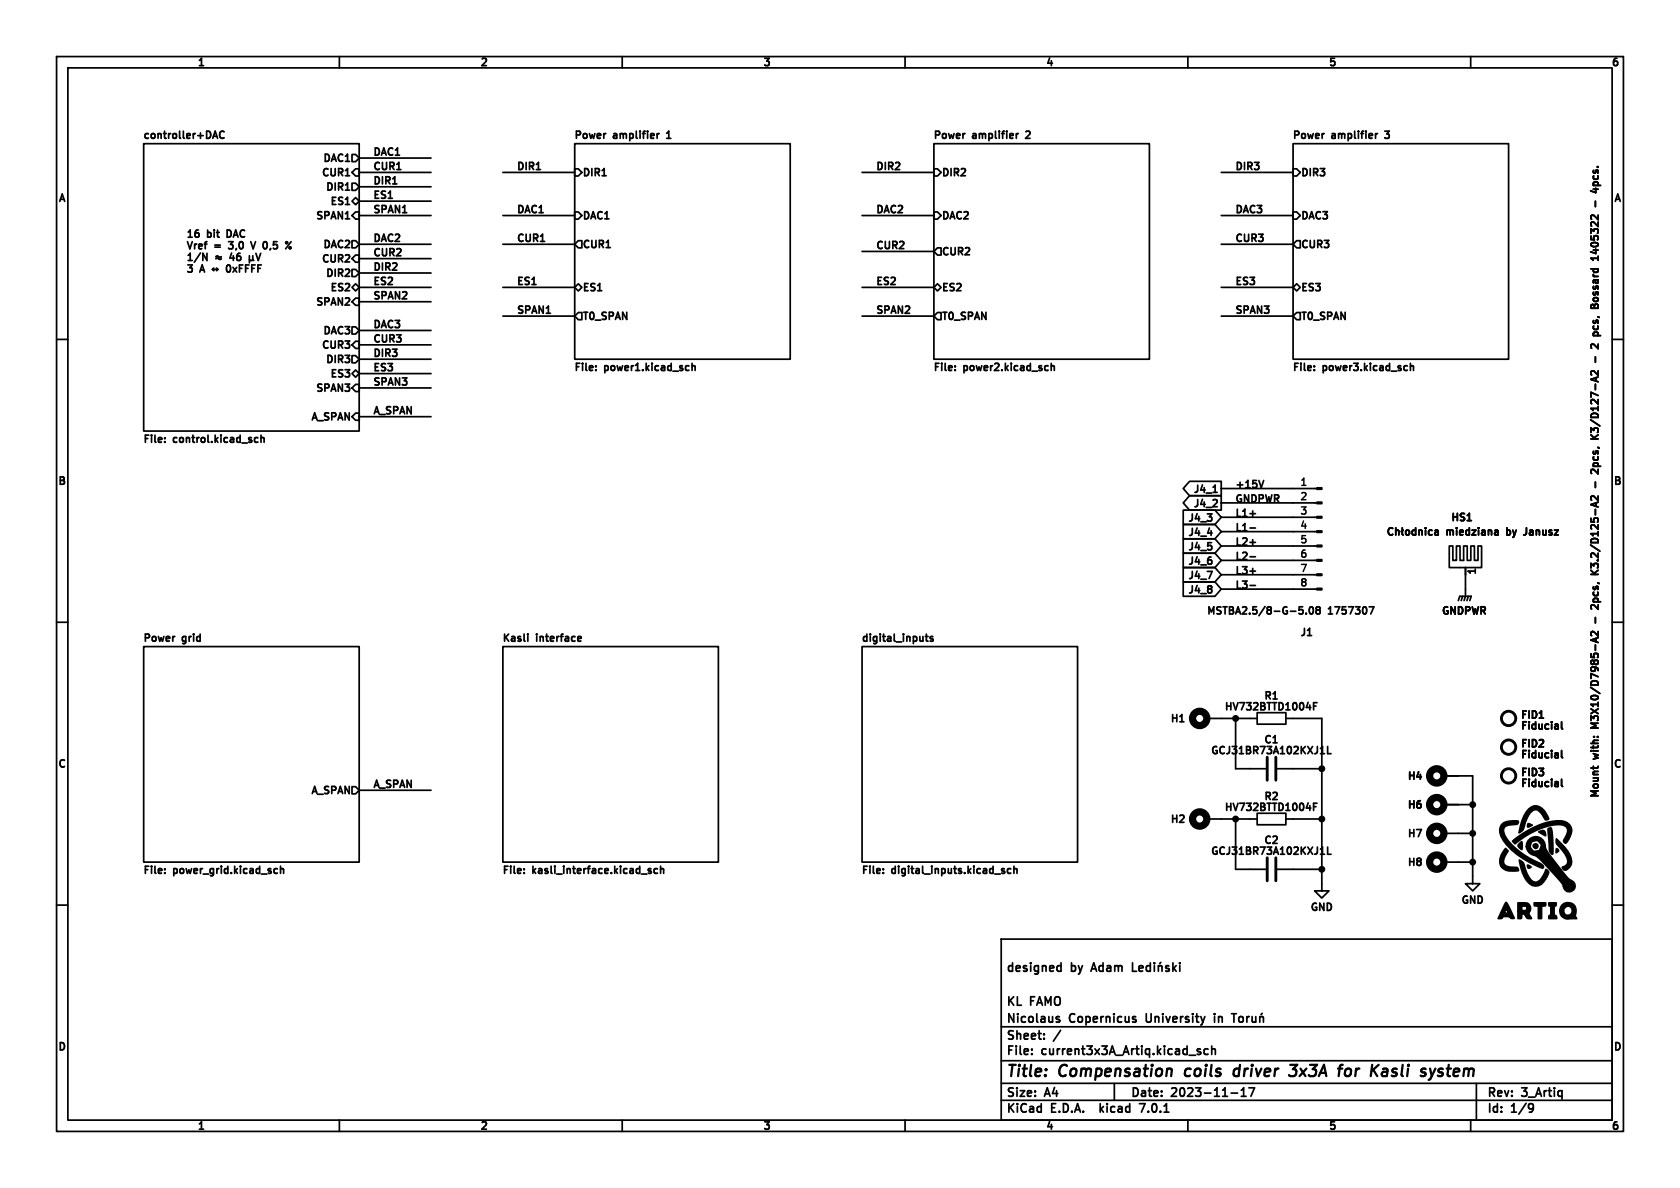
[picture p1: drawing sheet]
<svg xmlns="http://www.w3.org/2000/svg" width="297mm" height="210mm" viewBox="0 0 297 210" stroke-linecap="round" stroke-linejoin="round" font-family="sans-serif">
<g fill="none" stroke="#000" stroke-width=".3">
<path d="M10 10h277v190h-277zM12 12h273v186h-273zM60 10v2M110 10v2M160 10v2M210 10v2M260 10v2M25.4 25.4h38.1v50.8h-38.1zM37.6 24.5l.4-1.3 .5 1.3M37.7 24.1h.6M39.6 23.3a.6 .6 0 0 0-.8 .4 .6 .6 0 0 0 .6 .8l.2-.2M61.1 28.5h.7"/>
<path d="M61.1 33.6h.7M61.1 31.1h.7M61.1 36.1h.7M61.1 38.7h.7M62.2 27.3h.7l.6 .6-.6 .7h-.7zM62.2 32.4h.7l.6 .6-.6 .7h-.7zM62.2 30.5l.7-.7h.6v1.3h-.6zM62.2 35.6l.7-.7 .6 .7-.6 .6zM62.2 38.1l.7-.6h.6v1.2h-.6zM63.5 30.5h12.7M63.5 38.1h12.7M63.5 27.9h12.7"/>
<path d="M63.5 33h12.7M63.5 35.6h12.7M88.9 30.5h12.7M88.9 38.1h12.7M101.6 25.4h38.1v38.1h-38.1zM101.6 37.5h.6l.7 .6-.7 .6h-.6zM101.6 29.8h.6l.7 .7-.7 .6h-.6zM116.2 23.6v.9M116.5 23.6l-.3 .3M117.9 24.5h.7M118.2 23.2l-.3 .3M152.4 30.5h12.7"/>
<path d="M152.4 38.1h12.7M165.1 25.4h38.1v38.1h-38.1zM165.1 37.5h.6l.7 .6-.7 .6h-.6zM165.1 29.8h.6l.7 .7-.7 .6h-.6zM179.7 23.6v.9M180 23.6l-.3 .3M181.9 23.2l-.5 .1M182 23.7l-.7 .8h.8M215.9 30.5h12.7M215.9 38.1h12.7M228.6 25.4h38.1v38.1h-38.1zM228.6 37.5h.6l.7 .6-.7 .6h-.6z"/>
<path d="M228.6 29.8h.6l.7 .7-.7 .6h-.6zM243.2 23.6v.9M243.5 23.6l-.3 .3M244.8 24.3l.6 .2M244.8 23.2h.8M281.7 32.7v-.3l.2-.2h.5l.1 .5M281.7 30.1v.4l.2 .1 .2-.2M281.7 31.1v.3l.2 .3 .6-.1v-.5M282.5 30.5v.1M10 60h2M35.9 44.8l.7 1.2v-1.2M37.6 47.6h.9"/>
<path d="M37.6 47.6l.2 .3M37.8 47.4l-.2 .2M40.4 43.9l.5 .1M40.5 40.7h-.3v1.2h.3M44.1 45.2v1.3M44.1 45.9l.2 .1h.2l.2-.1M44.3 42.7l.5 1.3 .4-1.3M44.7 45.9l.2 .1M44.7 45.2v.7M45.2 44.8l.5 1.2 .4-1.2M47.8 44.1l-.1 .1M51.3 43.6l.2 .2-.2 .2"/>
<path d="M51.5 42.7l-1 1.3M61 48.8h.8M61 53.9h.8M61.7 47.7v.4M61.7 52.8v.4M62.2 42.5h.7l.6 .7-.6 .6h-.7zM62.2 57.8h.7l.6 .6-.6 .7h-.7zM62.2 47.6h.7l.6 .7-.6 .6h-.7zM62.2 45.7l.7-.6h.6v1.3h-.6zM62.2 50.8l.7-.6 .6 .6-.6 .6zM62.2 53.3l.7-.6h.6v1.3h-.6zM63.5 50.8h12.7"/>
<path d="M63.5 43.2h12.7M63.5 53.3h12.7M63.5 48.3h12.7M63.5 45.7h12.7M63.5 58.4h12.7M88.9 50.8h12.7M88.9 43.2h12.7M88.9 55.9h12.7M101.6 50.8l.6-.6 .7 .6-.7 .6zM102.2 42.5h.7v1.3h-.7l-.6-.6zM102.2 55.2h.7v1.3h-.7l-.6-.6zM152.4 44.5h12.7"/>
<path d="M152.4 50.8h12.7M152.4 55.9h12.7M165.1 50.8l.6-.6 .7 .6-.7 .6zM165.7 43.8h.7v1.3h-.7l-.6-.6zM165.7 55.2h.7v1.3h-.7l-.6-.6zM215.9 50.8h12.7M215.9 43.2h12.7M215.9 55.9h12.7M228.6 50.8l.6-.6 .7 .6-.7 .6zM229.2 42.5h.7v1.3h-.7l-.6-.6zM229.2 55.2h.7v1.3h-.7l-.6-.6zM281.3 41.2v-.7l.4 .4 .2-.4h.5l.1 .2-.1 .5"/>
<path d="M281.3 41.7v.6M281.5 53.8l-.2 .3v.4h1.2M281.7 59.3h1.3M281.7 57.6v.4l.2 .2 .6-.1v-.5M281.7 42.2v-.3l.3-.2 .5 .1v.4M282 49.5v.4l.2 .2 .3-.2v-.4M282.2 50.6h.3M282.5 49.5h-.8v.5M282.5 59l-.2-.3h-.4l-.2 .3v.3M285 60h2M26.3 76.9h-.6v1.3M26.8 76.9v.1"/>
<path d="M27.4 76.9v1.1M29.1 78.1v.1M29.1 77.4v.1M34.1 76.9v1.1M36.8 76.9v1.1M38 76.9v1.3M39.1 76.9v.1M42.5 76.9v1.3M45.1 78.1l.1 .1 .4-.1M45.6 77.4l-.4-.1-.1 .2M46.1 77.5l.2-.2 .3 .1 .1 .8M46.1 76.9v1.3"/>
<path d="M61 62.8h.8l-.4 .5M61 67.9h.8l-.4 .5M61.7 63.4v.6M61.7 68.5v.5M62.2 62.9h.7l.6 .6-.6 .6h-.7zM62.2 61l.7-.7h.6v1.3h-.6zM62.2 66l.7-.6 .6 .6-.6 .7zM62.2 68.6l.7-.7h.6v1.3h-.6zM62.2 73.7l.7-.7h.6v1.3h-.6zM63.5 68.6h12.7M63.5 73.7h12.7M63.5 63.5h12.7"/>
<path d="M63.5 66h12.7M63.5 61h12.7M102.5 64.2h-.6v1.3M103 64.2v.1M103.6 64.2v1.1M105.3 65.4v.1M105.3 64.7v.1M112.6 64.4l.1-.2v1.3M114.2 64.2v1.3M115.3 64.2v.1M118.7 64.2v1.3M121.7 64.6l.1 .1"/>
<path d="M121.8 65.4l-.1 .1M122.3 64.2v1.3M122.3 64.8l.2-.2 .3 .1 .1 .8M166 64.2h-.6v1.3M166.5 64.2v.1M167.1 64.2v1.1M168.8 65.4v.1M168.8 64.7v.1M175.9 64.3l.1-.1 .5 .1M177.7 64.2v1.3M178.8 64.2v.1M182.2 64.2v1.3"/>
<path d="M185.2 64.6l.1 .1M185.3 65.4l-.1 .1M185.8 64.8l.2-.2 .3 .1 .1 .8M185.8 64.2v1.3M229.5 64.2h-.6v1.3M230 64.2v.1M230.6 64.2v1.1M232.3 65.4v.1M232.3 64.7v.1M239.3 64.2h.8l-.4 .5M241.2 64.2v1.3M242.3 64.2v.1"/>
<path d="M245.7 64.2v1.3M248.7 64.6l.1 .1M248.8 65.4l-.1 .1M249.3 64.8l.2-.2 .3 .1 .1 .8M249.3 64.2v1.3M281.2 74.2l1.6 1.1M282 63.1v.9M282.5 60.8v.8l-.9-.8-.3 .3 .1 .5M282.5 76.3v-.4l-.2-.2h-.4l-.2 .4-.4-.4v.7M209.2 90.2h5.6l1.1 1.2-1.1 1.3h-5.6zM209.2 95.2h5.6l1.1 1.3-1.1 1.3h-5.6zM209.2 97.8h5.6l1.1 1.3-1.1 1.2h-5.6z"/>
<path d="M209.2 92.7h5.6l1.1 1.3-1.1 1.3h-5.6zM210.3 85.1h5.6v2.5h-5.6l-1.1-1.2zM210.3 87.6h5.6v2.6h-5.6l-1.1-1.3zM213.4 90.8h.8l-.4 .5M213.5 94.2h.8M213.6 95.9h.6M213.9 98.5h.2M214 91.3l.2 .3v.3l-.2 .2M214 96.4l.2 .3v.3l-.2 .2M214 99l.2 .2v.3l-.2 .2M214.1 93.8v.9M214.5 87h.7"/>
<path d="M214.6 86.1l.2-.3v1.2M214.6 88.3l.5 .1 .1 .3-.8 .9h.8M215.9 99.1h16.9M215.9 96.5h16.9M215.9 94h16.9M215.9 91.4h16.9M215.9 88.9h16.9M215.9 86.4h16.9M221 93.3h.9M221 98.4h.9M223.4 84.9l-.4 1.3M246.2 93.4a.6 .6 0 0 0-.8 .4 .6 .6 0 0 0 .6 .8l.2-.2"/>
<path d="M246.8 93.3v1.3M246.8 93.8l.1-.1 .3 .1 .1 .8M247.9 93.3v1.1l.2 .2M248.1 93.7l-.4 .3M248.6 93.8l.1-.1 .4 .1 .1 .5-.1 .2-.4 .1-.1-.2zM250.3 93.8l-.4-.1-.2 .3 .1 .5h.5M250.3 93.3v1.3M250.9 93.8l.1-.1 .3 .1 .1 .8M250.9 93.7v.9M252 93.3v.1M252 93.7v.9M253.2 93.8l-.4-.1-.2 .3 .1 .5h.5"/>
<path d="M253.7 93.8h.5l.1 .8M254.3 94l-.5 .1-.2 .2 .2 .3 .5-.1M256.2 96.5h.6v2.6h.7v-2.6h.6v2.6h.6v-2.6h.7v2.6h.6v-2.6h.7v2.6h.6v-2.6h.6v3.8h-5.7zM259.4 92h.7M264.3 94.5h.5M264.3 93.8h.5v.8M264.8 94l-.5 .1M269.9 93.3v.9a.41 .41 0 0 1-.5 .4M281.3 99.6v.8M281.7 82.4h1.3M281.7 81.1l.2 .2h.4l.2-.2M281.7 82.4v-.3l.2-.3 .6 .1v.5"/>
<path d="M281.8 83h-.3l-.2 .1v.4l.1 .2M282 85.2v1M282.5 87.7v.8l-.7-.7-.3-.1-.2 .2M282.5 99.8l-.1 .6M10 110h2M25.4 114.3h38.1v38.1h-38.1zM88.9 114.3h38.1v38.1h-38.1zM93.3 112.1v.1M93.3 112.5v.9M102.3 112.5l.4 .1v.2l-.6 .1M102.7 113.3l-.4 .1M152.4 114.3h38.1v38.1h-38.1z"/>
<path d="M163.6 112.5h.5M163.8 112.1v1.1l.3 .2M164.9 112.6l-.3-.1-.2 .2 .1 .2 .4 .1v.3h-.5M209.2 100.3h5.6l1.1 1.3-1.1 1.3h-5.6zM209.2 102.9h5.6l1.1 1.2-1.1 1.3h-5.6zM213.4 101h.9l-.6 1.3M214 103.5l.2 .3-.2 .3 .2 .2v.3l-.2 .2M215.9 104.1h16.9M215.9 101.6h16.9M221 103.5h.9M229.7 107.3h.6M229.7 107.8h.4l.3 .2-.2 .5h-.5"/>
<path d="M230.9 108.4v.1M231.2 112.3h.7M231.6 107.4l.2-.1a.68 .68 0 0 1 .4 .6 .68 .68 0 0 1-.4 .6l-.2-.1-.1-.3zM232.9 107.8l-.2-.2 .2-.3h.2l.3 .2-.3 .3M232.9 107.8l-.2 .3v.3l.2 .1h.2l.3-.2-.1-.4-.2-.1M232.9 107.8h.2M242 107.3h.9l-.6 1.2M257.8 106.2l.3-.8h2l-.3 .8M258.6 105.4l-.3 .8M259.1 100.3v5.1l-.3 .8M259.6 105.4l-.3 .8M281.3 100.8l.7 .7"/>
<path d="M282 109.2v.9M282.2 112.8v.7M282.5 106.9v.8l-.9-.8-.3 .3 .1 .4M282.5 111.6v.8l-.9-.8-.3 .3 .1 .5M282.5 112.7l-1.2 .5 1.2 .4M282.5 100.8l-.7 .6M285 110h2M62.2 139.1h.7l.6 .6-.6 .6h-.7zM63.5 139.7h12.7M208.6 127.6h.7M213.4 127h8.8M218.4 127v8.9h5.4"/>
<path d="M222.2 126h5.1v2h-5.1zM225.8 135.9h7.9M227.3 127h6.4v30.5h1.2l-1.2 1.3-1.3-1.3h1.3M232.2 124.8h.5M232.8 124.2h-.6v1.3M233.4 133.2h.8M233.7 132.1l.1-.1v1.2M234.7 132v1.2h.6M255.3 137.2h5v19h1.3l-1.3 1.3-1.2-1.3h1.2M272.1 126.9h.8M275 128h.3l.2 .2v.7M275 133.1h.3l.2 .2v.6"/>
<path d="M275 138.2h.3l.2 .2v.6M275.5 128.8l-.5 .1M275.5 128.3l-.5 .1M275.5 133.9h-.5M275.5 133.4l-.5 .1M275.5 139h-.5M275.5 138.5h-.5M276.1 127.6v1.1l.1 .2M276.1 132.7v1.1l.1 .1M276.1 137.8v1l.1 .2M281.7 135.5v.4M282.5 135.5l-.2 .3"/>
<path d="M10 160h2M26.3 153.1h-.6v1.3M26.8 153.1v.1M27.4 153.1v1.1M29.1 154.3v.1M29.1 153.6v.1M39.1 153.1v.1M40.3 153.1v1.3M41.5 153.1v1.3M42.5 153.1v.1M45.9 153.1v1.3M48.5 154.3l.2 .1 .3-.1"/>
<path d="M49 153.6l-.3-.1-.2 .2M49.6 153.7l.2-.2 .3 .1v.8M49.6 153.1v1.3M89.8 153.1h-.6v1.3M90.3 153.1v.1M90.9 153.1v1.1M92.6 154.3v.1M92.6 153.6v.1M94.2 153.1v1.3M97.4 153.1v1.1M98.1 153.1v.1M99.7 153.1v.1"/>
<path d="M101.4 153.1v1.1M104.3 153.1l-.3 .2M108.7 153.1v1.3M109.7 153.1v.1M113.1 153.1v1.3M115.1 153.6l-.3-.1-.2 .2 .1 .2 .4 .1v.3h-.5M116.2 153.6l-.3-.1-.3 .3 .2 .5h.4M116.8 153.7l.2-.2 .3 .1v.8M116.8 153.1v1.3M153.3 153.1h-.6v1.3M153.8 153.1v.1M154.4 153.1v1.1"/>
<path d="M156.1 154.3v.1M156.1 153.6v.1M158.3 153.1v1.3M158.9 153.1v.1M160.6 153.1v.1M161.2 153.1v1.1M163.1 153.1v1.1M164.7 153.1v.1M168.8 153.1v1.1M171.1 153.1v1.3M172.2 153.1v.1M175.6 153.1v1.3"/>
<path d="M177.1 153.8l.5 .3-.2 .3-.3-.1M177.6 153.6l-.3-.1-.2 .2M178.7 153.6l-.4-.1-.2 .3 .1 .5h.5M179.3 153.7l.1-.2 .3 .1 .1 .8M179.3 153.1v1.3M213.4 144.8h8.8M218.4 144.8v8.9h5.4M222.2 143.8h5.1v2h-5.1zM225.8 153.7h7.9M227.3 144.8h6.4M232.2 142.6h.5M232.8 142h-.6v1.3"/>
<path d="M233.4 151h.8M233.7 149.9l.1-.2v1.3M234.7 149.7v1.3h.6M255.3 147.3h5M255.3 142.2h5M255.3 152.4h5M285 160h2M177 166h108v32h-108zM187 171.6h.6M187 170.8h.6M187.6 170.2v1.5M193.4 170.2l-.5 1.5"/>
<path d="M200.2 170.2v1.5h.7M201.4 171.2l.7-.1-.1-.3-.4-.1-.2 .2v.7h.6M203.4 170.8l-.5-.1-.3 .3v.4l.2 .2h.6M203.4 170.2v1.5M204.1 170.2v.1M204.1 170.7v1M204.8 170.8l.2-.1 .4 .1v.9M204.8 170.7v1M205.2 170.1l-.2 .2M206.6 170.8l-.3-.1-.2 .2v.2l.5 .2v.3h-.5M207.4 170.2v1.5M207.5 171.1l.4 .6"/>
<path d="M207.9 170.7l-.5 .6M208.6 170.2v.1M208.6 170.7v1M214.7 179.2v.1M214.7 179.7v1M217.7 179.2h.9M219.1 179.8l.2-.1 .4 .1 .1 .6-.2 .2-.3 .1-.2-.1zM220.4 179.7v1M220.9 179.7l-.3 .1-.2 .2M221.4 179.7v.9l.4 .1 .2-.1M222 179.7v1M222.7 179.8l.2-.1 .4 .1 .1 .9"/>
<path d="M222.7 179.7v1M223.1 179.1l-.2 .2M60 198v2M110 198v2M160 198v2M177 194.5h108M177 191.5h108M177 187.5h108M177 181.5h108M182.4 186.3v.1M182.4 185.5v.1M184.6 183.6v.1"/>
<path d="M184.6 182.8v.1M194.5 195.1v1.5M194.6 196l.5 .6M195.1 195.6l-.6 .6M197 191.5v3M201.4 195.1h1l-.6 1.5M210 198v2M212.2 185.5l-.3-.1-.3 .2 .1 .2 .5 .2v.3h-.6M213.6 185.5l-.5-.1-.2 .3v.4l.1 .2h.6M214.2 185.5l.2-.1 .4 .1 .1 .9M214.2 184.9v1.5M217.6 193.2h1.2"/>
<path d="M219.4 193.8h.9M219.4 192.7l.5-.4v1.5M220.8 192.3h1l-.7 1.5M260 198v2M261 191.5v6.5M271.1 195.4v.6l-.2 .5M271.1 195.7l-.2 .3"/>
</g>
<path d="M209.5 189.3v.7M218.9 188.9a.66 .66 0 0 0-.8 .4v.7l.3 .2h.4M228.1 188.2h1.2l-.7 .8h.3l.2 .2v.7l-.4 .3h-.6M238.5 188.9a.62 .62 0 0 0-.7 .4v.7a.52 .52 0 0 0 .8 .1M245.1 188.9l-.6 .1M245.1 189.5h-.5a.4 .4 0 0 0-.3 .3 .4 .4 0 0 0 .2 .4h.5M253.8 188.9l-.7 1.3" fill="none" stroke="#000" stroke-width=".4"/>
<g fill="none" stroke="#000" stroke-width="1.3">
<circle cx="212.1" cy="127" r="1.27"/>
<circle cx="254" cy="137.2" r="1.27"/>
<circle cx="212.1" cy="144.8" r="1.27"/>
<circle cx="254" cy="147.3" r="1.27"/>
<circle cx="254" cy="152.4" r="1.27"/>
<circle cx="254" cy="142.2" r="1.27"/>
</g>
<g fill="#000" stroke="#000" stroke-width=".3">
<path d="M232.8 98.9h.9v.3h-.9zM232.8 96.4h.9v.2h-.9zM232.8 93.9h.9v.2h-.9zM232.8 91.3h.9v.3h-.9zM232.8 88.8h.9v.2h-.9zM232.8 86.2h.9v.3h-.9zM232.8 104h.9v.3h-.9zM232.8 101.5h.9v.2h-.9zM266.2 150l.4 .4-.5 .9a1.18 1.18 0 0 0-.2 1.4 1.18 1.18 0 0 0 1.2 .6l1.2 .1 .1 .4v.1a2.97 2.97 0 0 1-3.1-.8 2.87 2.87 0 0 1 .9-3.1zM267.4 148.7a15.1 15.1 0 0 1 7.9-3.6 2.02 2.02 0 0 1 2.5 1.9l-.4 1.3-.6 .8-.4-.4 .2-.4a2.07 2.07 0 0 0 .3-2.1 2.69 2.69 0 0 0-2.3-.4 15 15 0 0 0-6.8 3.4zM270.3 143a1.77 1.77 0 0 1 2.9 .6l.6 1.2-.6 .1a4.1 4.1 0 0 0-1.5-1.8 1.95 1.95 0 0 0-1.7 1.4l-.4 1a2.06 2.06 0 0 1-1 1.7v-.3a7.7 7.7 0 0 1 1.7-3.9zM268.6 149.2l.4-.4v1.4a1.02 1.02 0 0 1-.6-.9z"/>
<path d="M270.1 145.6l.8 .3-.8 .3zM270.1 152.9l.6 .4-.5 .2zM268.6 152a1.56 1.56 0 0 1 1 1.6l.2 .5a2.87 2.87 0 0 0 1.6 1.9 2.72 2.72 0 0 0 1.9-2.2v-.1l.1 .1a.53 .53 0 0 1 .3 .8l-.2 .4a2.09 2.09 0 0 1-2.7 1.5 5.7 5.7 0 0 1-2-3.5zM265.6 145.7a3.8 3.8 0 0 1 2.8-.5l-.1 .4-.5 .1a2.84 2.84 0 0 0-1.8 .5 1.64 1.64 0 0 0 .3 2 14.1 14.1 0 0 0 6.1 4.5l.5 .5-.2 .3a14.4 14.4 0 0 1-7-5 2.08 2.08 0 0 1-.1-2.8zM272 147.1a.7 .7 0 0 1 1.1 0l.1 .6zM273.7 146.5l.4-.2a11.1 11.1 0 0 1 .4 4.6v.1a.9 .9 0 0 1-.6-1.3zM275.2 150l.3 .4-.4 .3zM275.2 148.3a7.3 7.3 0 0 1 2.5 3.4 1.43 1.43 0 0 1-1.2 2.1l-.3-.5a1.09 1.09 0 0 0 .8-1.7l-.7-1.2-1.1-1.2zM270.5 148.3a1.71 1.71 0 0 1 1.9-.1 1.71 1.71 0 0 1 .8 1.7 33.9 33.9 0 0 0 4.4 5.7 1.04 1.04 0 0 1 .9 1.1 1.04 1.04 0 0 1-1.1 .9 1.04 1.04 0 0 1-1-.9h.4a.61 .61 0 0 0 .8 .6 .61 .61 0 0 0 .3-1 .61 .61 0 0 0-1 0l-.1 .4h-.4a3.5 3.5 0 0 0-1.3-1.8l-1-1a8.9 8.9 0 0 0-2.9-2.7 1.67 1.67 0 0 1-1.3-1.5h.6a1.03 1.03 0 0 0 1.2 .8 1.03 1.03 0 0 0 .8-1.1l-.3-.5a.96 .96 0 0 0-1.5 .1l-.2 .7h-.6a1.59 1.59 0 0 1 .6-1.4zM266.2 159.6l.1-.1 .2 .3 1.2 2.5a.61 .61 0 0 1-.8-.2 1.3 1.3 0 0 0-1.5 .3h-.5l.4-1h1.4l-.4-.8-.3 .8h-.7zM268.4 159.6h.8a1.06 1.06 0 0 1 1.3 .5 1.06 1.06 0 0 1-.3 1.4l.6 .9a.86 .86 0 0 1-1.2-.7l-.5-.1-.1 .7-.6 .1v-1.4h1a.46 .46 0 0 0 .5-.3v-.3a.75 .75 0 0 0-.9-.2v.8h-.6zM271.2 159.6h2.1l-.1 .5-.7 .1v2.2h-.5v-2.2l-.7-.1z"/>
<path d="M273.8 159.6h1.3v.5l-.3 .1-.1 1.2 .1 .4 .3 .1 .1 .5h-1.4v-.5l.3-.2 .1-.4v-1l-.3-.2zM276.1 160a1.47 1.47 0 0 1 2-.2 1.47 1.47 0 0 1 .4 1.9v.2l.2 .5h-.8a1.52 1.52 0 0 1-2.1-1.5h.6a.79 .79 0 0 0 1 .9 .79 .79 0 0 0 .4-1.3 .79 .79 0 0 0-1.3 .2l-.1 .2h-.6z"/>
<circle cx="218.4" cy="127" r=".46"/>
<circle cx="233.7" cy="135.9" r=".46"/>
<circle cx="218.4" cy="144.8" r=".46"/>
<circle cx="233.7" cy="153.7" r=".46"/>
<circle cx="233.7" cy="144.8" r=".46"/>
<circle cx="260.3" cy="152.4" r=".46"/>
<circle cx="260.3" cy="142.2" r=".46"/>
<circle cx="260.3" cy="147.3" r=".46"/>
<circle cx="271.5" cy="149.6" r=".41"/>
<circle cx="277.5" cy="156.6" r=".4"/>
</g>
<g fill="none" stroke="#000" stroke-width=".51">
<path d="M224 133.9v4M225.6 133.9v4M224 151.6v4.1M225.6 151.6v4.1"/>
<circle cx="266.7" cy="127" r="1.27"/>
<circle cx="266.7" cy="132.1" r="1.27"/>
<circle cx="266.7" cy="137.2" r="1.27"/>
</g>
<g font-size="2.8">
<text x="178" y="190.8">Title:</text>
<text x="187.4" y="190.8">Compensation</text>
<text x="210.2" y="190.8">coils</text>
<text x="219.4" y="190.8">driver</text>
<text x="230" y="190.8">3x3A</text>
<text x="239.2" y="190.8">for</text>
<text x="245.5" y="190.8">Kasli</text>
<text x="255" y="190.8">system</text>
</g>
<g font-size="2.1">
<text x="178" y="172.1">designed</text>
<text x="189.5" y="172.1">by</text>
<text x="193.6" y="172.1">Adam</text>
<text x="178" y="178.1">KL</text>
<text x="182.3" y="178.1">FAMO</text>
<text x="178" y="184.1">Sheet:</text>
<text x="178" y="181.1">Nicolaus</text>
<text x="186.5" y="184.1">/</text>
<text x="189.2" y="181.1">Copernicus</text>
<text x="203.2" y="181.1">University</text>
<text x="215.7" y="181.1">in</text>
<text x="178" y="186.8">File:</text>
<text x="184.4" y="186.8">current3x3A_Artiq.kicad_sch</text>
<text x="178" y="197">KiCad</text>
<text x="178" y="194.2">Size:</text>
<text x="185" y="194.2">A4</text>
<text x="186" y="197">E.D.A.</text>
<text x="195.5" y="197">kicad</text>
<text x="200" y="194.2">Date:</text>
<text x="203.1" y="197">7.0.1</text>
<text x="207.3" y="194.2">2023-11-17</text>
<text x="263" y="194.2">Rev:</text>
<text x="263" y="197">Id:</text>
<text x="267.4" y="197">1/9</text>
<text x="269.3" y="194.2">3_Artiq</text>
</g>
<g font-size="1.8">
<text x="35" y="12">1</text>
<text x="85" y="12">2</text>
<text x="135" y="12">3</text>
<text x="185" y="12">4</text>
<text x="235" y="12">5</text>
<text x="285" y="12">6</text>
<text x="25.4" y="24.6">controller+DAC</text>
<text x="56.7" y="29">DAC1</text>
<text x="66" y="27.6">DAC1</text>
<text x="101.6" y="24.6">Power</text>
<text x="108.7" y="24.6">amplifier</text>
<text x="118.6" y="24.6">1</text>
<text x="165.1" y="24.6">Power</text>
<text x="172.2" y="24.6">amplifier</text>
<text x="182.1" y="24.6">2</text>
<text x="228.6" y="24.6">Power</text>
<text x="235.7" y="24.6">amplifier</text>
<text x="245.6" y="24.6">3</text>
<text x="283" y="30" transform="rotate(-90 283 30)">-</text>
<text x="56.5" y="31.5">CUR1</text>
<text x="57.2" y="34">DIR1</text>
<text x="66" y="35.2">ES1</text>
<text x="66" y="32.7">DIR1</text>
<text x="66" y="30.1">CUR1</text>
<text x="91.4" y="30.1">DIR1</text>
<text x="103.1" y="31.5">DIR1</text>
<text x="154.9" y="30.1">DIR2</text>
<text x="166.6" y="31.5">DIR2</text>
<text x="218.4" y="30.1">DIR3</text>
<text x="230.1" y="31.5">DIR3</text>
<text x="10.2" y="36">A</text>
<text x="55.4" y="39.1">SPAN1</text>
<text x="58" y="36.6">ES1</text>
<text x="66" y="37.8">SPAN1</text>
<text x="91.4" y="37.8">DAC1</text>
<text x="103.1" y="39.1">DAC1</text>
<text x="154.9" y="37.8">DAC2</text>
<text x="166.6" y="39.1">DAC2</text>
<text x="218.4" y="37.8">DAC3</text>
<text x="230.1" y="39.1">DAC3</text>
<text x="283" y="39.9" transform="rotate(-90 283 39.9)">1405322</text>
<text x="285.2" y="36">A</text>
<text x="33" y="42.1">16</text>
<text x="33" y="44.1">Vref</text>
<text x="33" y="46.2">1/N</text>
<text x="36.9" y="42.1">bit</text>
<text x="38.2" y="44.1">=</text>
<text x="38.4" y="46.2">þÿ&quot;H46</text>
<text x="40.9" y="42.1">DAC</text>
<text x="41.2" y="44.1">3,0</text>
<text x="45.7" y="44.1">V</text>
<text x="48.3" y="44.1">0,5</text>
<text x="56.5" y="46.7">CUR2</text>
<text x="56.7" y="44.2">DAC2</text>
<text x="66" y="42.8">DAC2</text>
<text x="66" y="45.4">CUR2</text>
<text x="66" y="47.9">DIR2</text>
<text x="91.4" y="42.8">CUR1</text>
<text x="103.1" y="44.2">CUR1</text>
<text x="154.9" y="44.1">CUR2</text>
<text x="166.6" y="45.5">CUR2</text>
<text x="218.4" y="42.8">CUR3</text>
<text x="230.1" y="44.2">CUR3</text>
<text x="33" y="48.3">3</text>
<text x="35.7" y="48.3">A</text>
<text x="38.3" y="48.3">þÿ!”0xFFFF</text>
<text x="57.2" y="49.3">DIR2</text>
<text x="58" y="51.8">ES2</text>
<text x="66" y="50.5">ES2</text>
<text x="66" y="53">SPAN2</text>
<text x="91.4" y="50.5">ES1</text>
<text x="103.1" y="51.8">ES1</text>
<text x="154.9" y="50.5">ES2</text>
<text x="166.6" y="51.8">ES2</text>
<text x="218.4" y="50.5">ES3</text>
<text x="230.1" y="51.8">ES3</text>
<text x="283" y="48.9" transform="rotate(-90 283 48.9)">Bossard</text>
<text x="55.4" y="54.4">SPAN2</text>
<text x="56.7" y="59.4">DAC3</text>
<text x="66" y="58.1">DAC3</text>
<text x="91.4" y="55.5">SPAN1</text>
<text x="103.1" y="56.9">T0_SPAN</text>
<text x="154.9" y="55.5">SPAN2</text>
<text x="166.6" y="56.9">T0_SPAN</text>
<text x="218.4" y="55.5">SPAN3</text>
<text x="230.1" y="56.9">T0_SPAN</text>
<text x="283" y="57" transform="rotate(-90 283 57)">2</text>
<text x="283" y="54.3" transform="rotate(-90 283 54.3)">pcs,</text>
<text x="56.5" y="62">CUR3</text>
<text x="57.2" y="64.5">DIR3</text>
<text x="66" y="60.6">CUR3</text>
<text x="66" y="65.7">ES3</text>
<text x="66" y="63.2">DIR3</text>
<text x="283" y="60" transform="rotate(-90 283 60)">-</text>
<text x="55.4" y="69.6">SPAN3</text>
<text x="58" y="67.1">ES3</text>
<text x="66" y="68.2">SPAN3</text>
<text x="101.6" y="66.2">File:</text>
<text x="107.1" y="66.2">power1.kicad_sch</text>
<text x="165.1" y="66.2">File:</text>
<text x="170.6" y="66.2">power2.kicad_sch</text>
<text x="228.6" y="66.2">File:</text>
<text x="234.1" y="66.2">power3.kicad_sch</text>
<text x="54.6" y="74.7">A_SPAN</text>
<text x="66" y="73.3">A_SPAN</text>
<text x="283" y="74.1" transform="rotate(-90 283 74.1)">K3/D127-A2</text>
<text x="25.4" y="78.9">File:</text>
<text x="30.9" y="78.9">control.kicad_sch</text>
<text x="283" y="83.7" transform="rotate(-90 283 83.7)">-</text>
<text x="283" y="80.6" transform="rotate(-90 283 80.6)">2pcs,</text>
<text x="10.1" y="86">B</text>
<text x="210.6" y="87.5">J4_1</text>
<text x="218.4" y="86.4">+15V</text>
<text x="218.4" y="88.9">GNDPWR</text>
<text x="229.7" y="86">1</text>
<text x="229.7" y="88.5">2</text>
<text x="285.1" y="86">B</text>
<text x="209.6" y="92.5">J4_3</text>
<text x="209.6" y="95.1">J4_4</text>
<text x="210.6" y="90">J4_2</text>
<text x="218.4" y="94">L1-</text>
<text x="218.4" y="91.4">L1+</text>
<text x="229.7" y="91">3</text>
<text x="229.7" y="93.6">4</text>
<text x="255.8" y="95">miedziana</text>
<text x="256.4" y="92.5">HS1</text>
<text x="266.9" y="95">by</text>
<text x="270.5" y="95">Janusz</text>
<text x="209.6" y="97.6">J4_5</text>
<text x="209.6" y="100.2">J4_6</text>
<text x="218.4" y="101.6">L3+</text>
<text x="218.4" y="96.5">L2+</text>
<text x="218.4" y="99.1">L2-</text>
<text x="229.7" y="96.1">5</text>
<text x="229.7" y="98.7">6</text>
<text x="229.7" y="101.2">7</text>
<text x="261.4" y="101.8" transform="rotate(-90 261.4 101.8)">1</text>
<text x="283" y="99.6" transform="rotate(-90 283 99.6)">K3.2/D125-A2</text>
<text x="209.6" y="102.7">J4_7</text>
<text x="209.6" y="105.2">J4_8</text>
<text x="218.4" y="104.1">L3-</text>
<text x="229.7" y="103.7">8</text>
<text x="283" y="106.1" transform="rotate(-90 283 106.1)">2pcs,</text>
<text x="25.4" y="113.5">Power</text>
<text x="32.5" y="113.5">grid</text>
<text x="88.9" y="113.5">Kasli</text>
<text x="95.1" y="113.5">interface</text>
<text x="152.4" y="113.5">digital_inputs</text>
<text x="213.2" y="109">MSTBA2.5/8-G-5.08</text>
<text x="229.7" y="112.8">J1</text>
<text x="234.9" y="109">1757307</text>
<text x="254.7" y="109">GNDPWR</text>
<text x="216.3" y="125.9">HV732BTTD1004F</text>
<text x="223.3" y="124">R1</text>
<text x="206.8" y="128">H1</text>
<text x="223.3" y="131.7">C1</text>
<text x="268.7" y="127.4">FID1</text>
<text x="268.7" y="129.3">Fiducial</text>
<text x="283" y="128.2" transform="rotate(-90 283 128.2)">M3X10/D7985-A2</text>
<text x="10.1" y="136">C</text>
<text x="213.9" y="133.7">GCJ31BR73A102KXJ1L</text>
<text x="268.7" y="132.5">FID2</text>
<text x="268.7" y="134.4">Fiducial</text>
<text x="268.7" y="137.5">FID3</text>
<text x="283" y="134.1" transform="rotate(-90 283 134.1)">with:</text>
<text x="285.1" y="136">C</text>
<text x="54.6" y="140.7">A_SPAN</text>
<text x="66" y="139.4">A_SPAN</text>
<text x="216.3" y="143.7">HV732BTTD1004F</text>
<text x="223.3" y="141.8">R2</text>
<text x="248.7" y="143.3">H6</text>
<text x="248.7" y="138.2">H4</text>
<text x="268.7" y="139.5">Fiducial</text>
<text x="283" y="141.2" transform="rotate(-90 283 141.2)">Mount</text>
<text x="206.8" y="145.8">H2</text>
<text x="223.3" y="149.5">C2</text>
<text x="248.7" y="148.3">H7</text>
<text x="25.4" y="155.1">File:</text>
<text x="30.9" y="155.1">power_grid.kicad_sch</text>
<text x="88.9" y="155.1">File:</text>
<text x="94.4" y="155.1">kasli_interface.kicad_sch</text>
<text x="152.4" y="155.1">File:</text>
<text x="157.9" y="155.1">digital_inputs.kicad_sch</text>
<text x="213.9" y="151.4">GCJ31BR73A102KXJ1L</text>
<text x="248.7" y="153.4">H8</text>
<text x="231.5" y="161.4">GND</text>
<text x="258.2" y="160.1">GND</text>
<text x="10.1" y="186">D</text>
<text x="285.1" y="186">D</text>
<text x="35" y="200">1</text>
<text x="85" y="200">2</text>
<text x="135" y="200">3</text>
<text x="185" y="200">4</text>
<text x="235" y="200">5</text>
<text x="285" y="200">6</text>
</g>
</svg>
